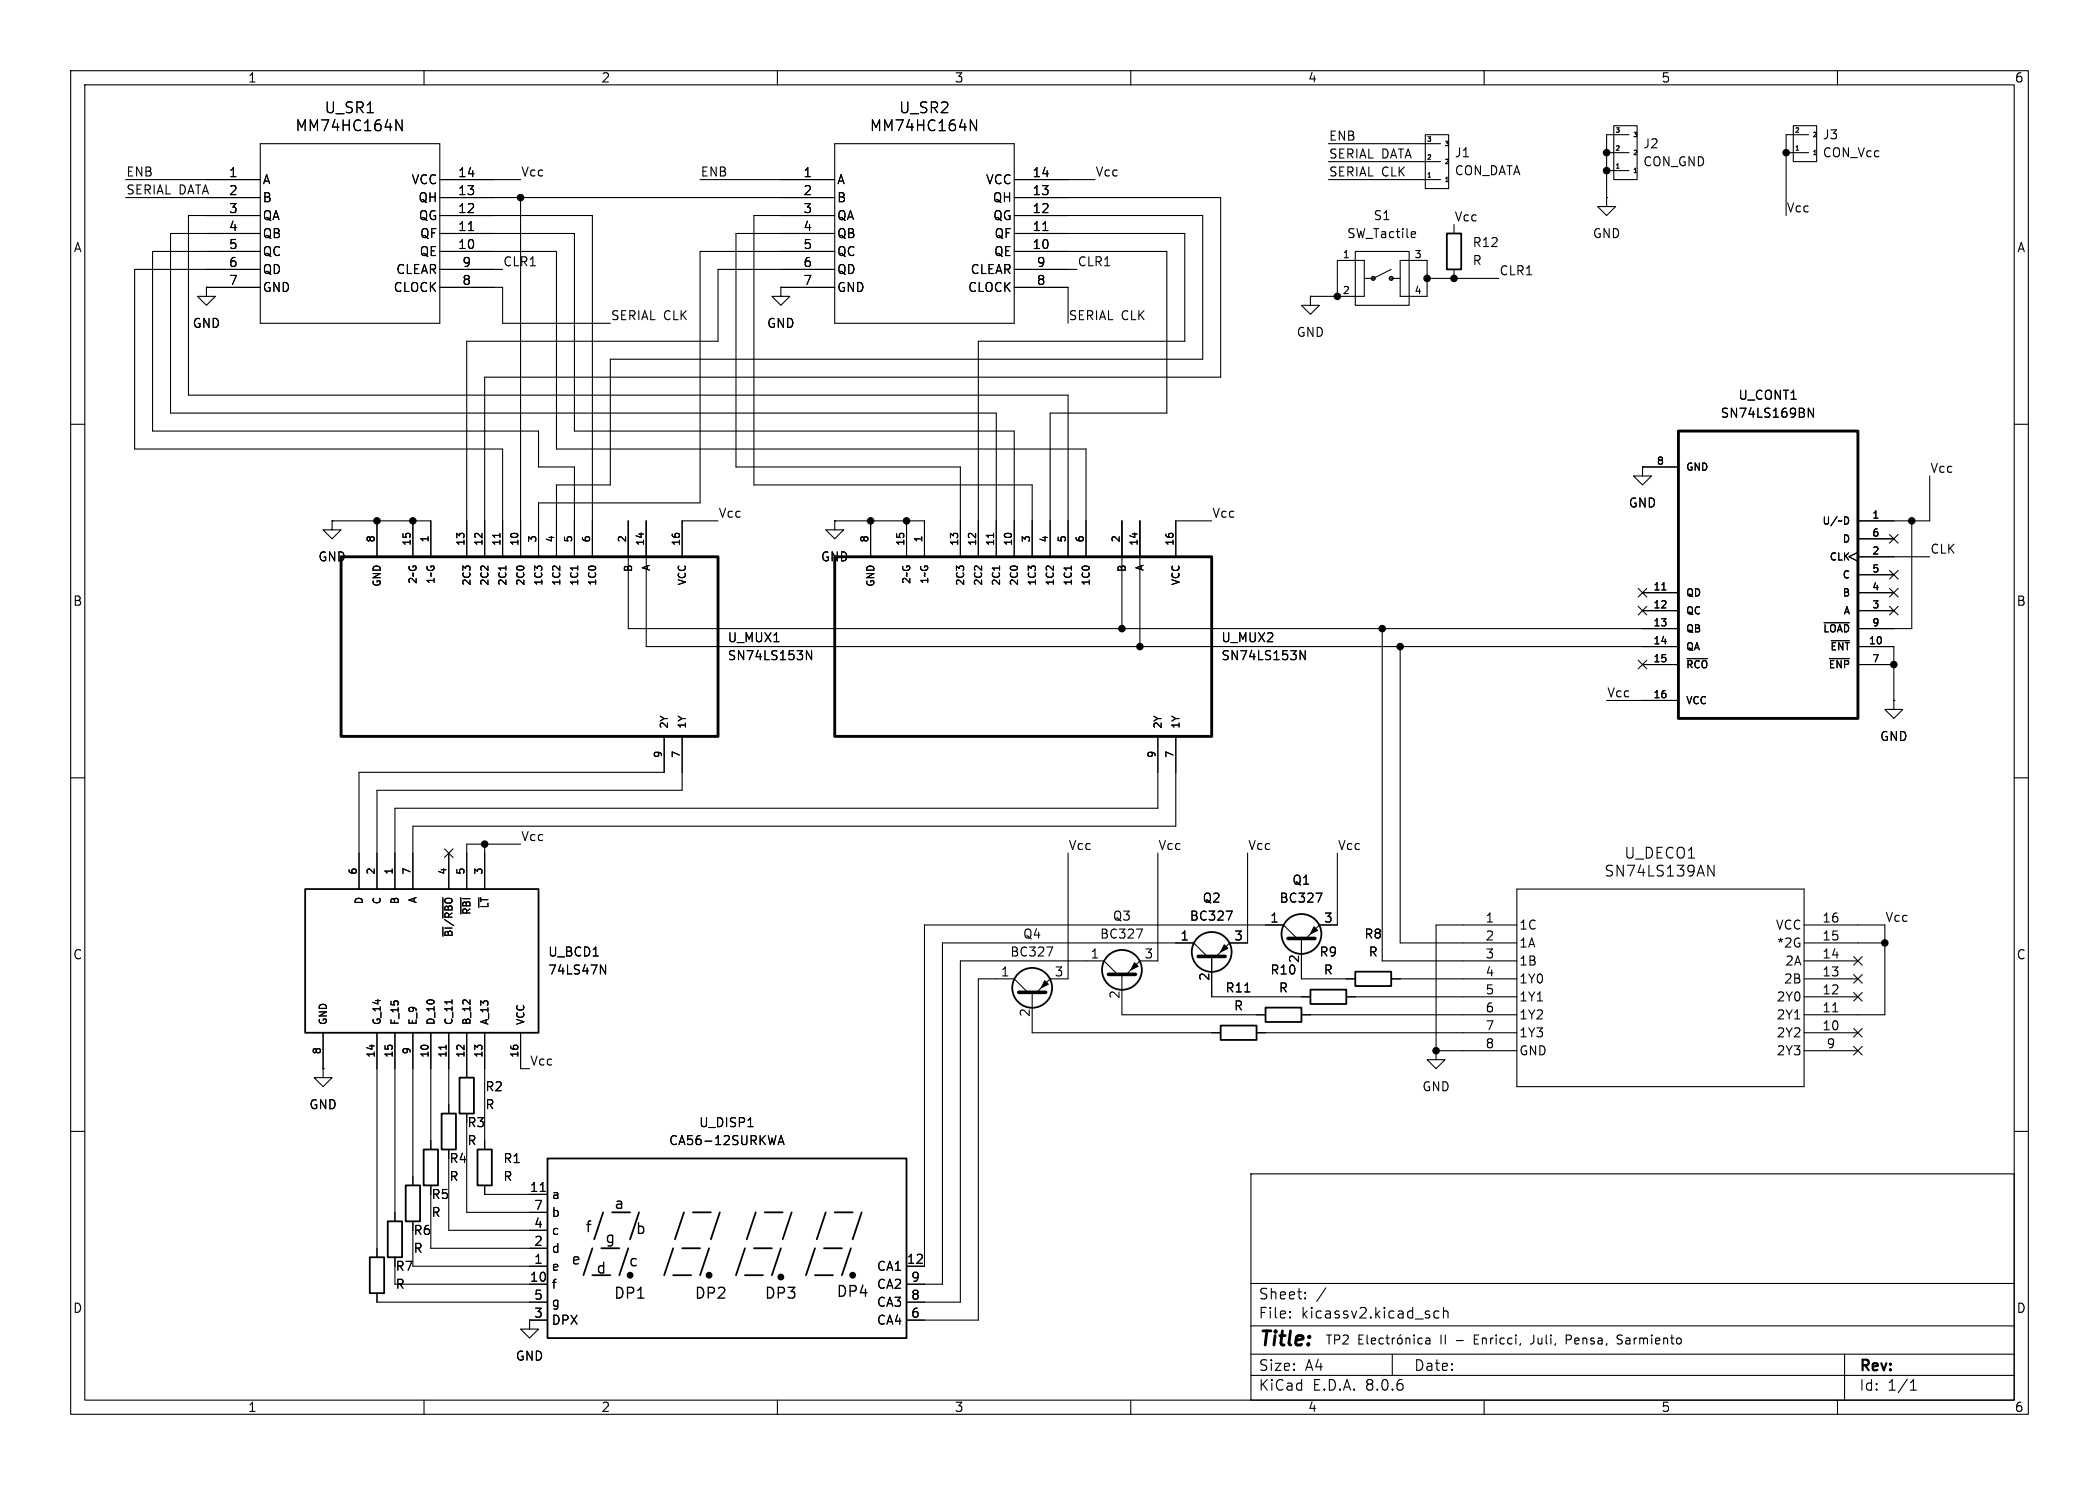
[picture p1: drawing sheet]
<svg xmlns="http://www.w3.org/2000/svg" width="297mm" height="210mm" viewBox="0 0 297 210" stroke-linecap="round" stroke-linejoin="round" font-family="sans-serif">
<g fill="none" stroke="#000" stroke-width=".15">
<path d="M10 10h277v190h-277zM12 12h273v186h-273zM56 17l.9 1.5v-1.5M60 10v2M110 10v2M137.3 17l.9 1.5v-1.5M160 10v2M201.7 19.1h3.3v7.6h-3.3zM210 10v2M228.3 17.8h3.3v7.6h-3.3zM230.5 19.1h-3.2v8.8M253.7 17.8h3.3v5.1h-3.3z"/>
<path d="M255.9 19.1h-3.2v11.4M260 10v2M17.8 25.4h19M17.8 27.9h19M36.8 20.3h25.4v25.4h-25.4zM36.8 35.6h-15.2v25.4h54.6v5h5.1v12.7M36.8 33h-12.7v25.4h116.9v20.3M36.8 30.5h-10.1v25.4h124.4v22.8M36.8 38.1h-17.8v25.4h52.1v15.2M62.2 25.4h11.5M62.2 35.6h16.5v27.9h75v15.2M62.2 33h19.1v28h62.2v17.7"/>
<path d="M62.2 30.5h21.6v48.2M62.2 27.9h55.9M62.2 38.1h8.9M66.3 32.6h.7M73.7 27.9v50.8M99.1 25.4h19M118.1 20.3h25.4v25.4h-25.4zM118.1 35.6h-19v35.5h-22.9v7.6M118.1 33h-14v33h31.8v12.7M118.1 30.5h-11.4v38.1h39.3v10.1M118.1 38.1h-16.5v10.2h-35.6v30.4M143.5 25.4h11.4"/>
<path d="M143.5 35.6h21.6v22.8h-16.5v20.3M143.5 33h24.1v15.3h-29.2v30.4M143.5 30.5h26.7v20.3h-83.8v17.8h-7.7v10.1M143.5 27.9h29.2v25.4h-104.1v25.4M143.5 38.1h8.9M147.6 32.6h.7M188 25.4h15.8M188 22.9h15.8M188 20.3h15.8M191.8 35.6h7.6v7.6h-7.6zM196.8 38.1l-2.5 1.3h-1.3M196.8 39.4h1.3"/>
<path d="M198.1 36.8h3.8v5.1h-3.8zM199.9 32.8h.3l.1 .3-.6 .1M200.2 33.5l-.3 .1M201.9 39.4h10.2M202.1 25.1h.3M205.7 31.8v1.2M205.7 38.1v1.3M227.3 27.9v1.3h1.3l-1.3 1.3-1.2-1.3h1.2M227.3 27.9h.1M227.3 21.6h3.2M227.3 24.1h3.2M228.7 23.8h.4"/>
<path d="M252.7 21.6h3.2M254.1 21.3h.4M10 60h2M29.2 40.6v1.3h1.3l-1.3 1.3-1.3-1.3h1.3M29.2 40.6h.1M29.2 40.6h7.6M62.2 40.6h8.9v5.1h15.3M110.5 40.6v1.3h1.3l-1.3 1.3-1.3-1.3h1.3M110.5 40.6h.1M110.5 40.6h7.6M143.5 40.6h7.6v5.1M185.4 41.9v1.3h1.3l-1.3 1.3-1.3-1.3h1.3"/>
<path d="M185.4 41.9h.1M185.4 41.9h7.6v-5.1h-3.8v5.1M256.6 57.7v1.3l-.7-1.3v1.3M285 60h2M47 73.7v1.2h1.3l-1.3 1.3-1.3-1.3h1.3M47 73.7h.1M47 73.7h14v5M53.3 73.7v5M58.4 73.7v5M70.7 75.4v.6M88.9 73.7v15.2h148.6M91.4 73.7v17.7h146.1"/>
<path d="M101.6 73.7h-5.1v5M118.1 73.7v1.2h1.3l-1.3 1.3-1.3-1.3h1.3M118.1 73.7h.1M118.1 73.7h12.7v5M123.2 73.7v5M128.3 73.7v5M140.6 75.4v.6M158.7 73.7v15.2M161.3 73.7v17.7M171.4 73.7h-5v5M232.4 66v1.3h1.3l-1.3 1.3-1.3-1.3h1.3M232.4 66h.1"/>
<path d="M232.4 66h5.1M261.4 73.2l.2 .3-.2 .6M262.9 78.1l-1.3 .6 1.3 .7M262.9 78.7h10.1M262.9 76.2h5.1M267.4 75.6l1.2 1.2M268.6 75.6l-1.2 1.2M270.5 73.7v15.2h-7.6M273 67.3v6.4h-10.1M71.6 80v.6M81.7 80v.6M114.1 92l.7 1.3v-1.3"/>
<path d="M141.4 80v.6M151.6 80v.6M184 92l.7 1.3v-1.3M195.6 88.9v47h19M198.1 91.4v42h16.5M227.3 99.1h10.2M231.8 93.4l1.2 1.2M231.8 83.2l1.2 1.2M231.8 85.8l1.2 1.2M232.4 83.8h5.1M232.4 86.4h5.1M232.4 94h5.1"/>
<path d="M233 93.4l-1.2 1.2M233 83.2l-1.2 1.2M233 85.8l-1.2 1.2M235.1 83.4h.6M238.7 93.1h2.9M258.1 88.1h3.6M258.9 93.1h2.8M259.1 90.6h2.6M262.9 91.4h5.1v7.7M262.9 83.8h5.1M262.9 86.4h5.1M262.9 94h5.1"/>
<path d="M262.9 81.3h5.1M267.4 85.8l1.2 1.2M267.4 83.2l1.2 1.2M267.4 80.7l1.2 1.2M268 99.1v1.2h1.2l-1.2 1.3-1.3-1.3h1.3M268 99.1h.1M268.6 85.8l-1.2 1.2M268.6 83.2l-1.2 1.2M268.6 80.7l-1.2 1.2M10 110h2M68.6 119.4v6.3M73.7 119.4h-7.7v6.3"/>
<path d="M94 104.1v5.1h-43.2v16.5M96.5 104.1v7.7h-43.2v13.9M163.8 104.1v10.2h-107.9v11.4M166.4 104.1v12.7h-108v8.9M285 110h2M62.7 126.9v2.9M62.7 131.1v1.3M62.9 120l1.2 1.3M63.5 120.7v5M64.1 120l-1.2 1.3M65.2 126.9v2.4M67.7 126.9v1.4"/>
<path d="M85 136.5l.7 1.2v-1.2M148.1 133.9h.9l-.6 1.3M151.1 120.7v17.7h-2.5l-1.9 1.9M158.1 137.8l-1.9-1.9h-20.3v48.3h-7.6M158.7 137.8v5.7h20.4M160.8 131.4h.9l-.6 1.3M163.8 120.7v15.2h-2.5l-1.9 1.9M170.8 135.3l-1.9-1.9h-35.6v48.2h-5M171.4 135.3v5.7h14M173.5 128.8h.9l-.6 1.3M176.5 120.7v12.7h-2.5l-1.9 1.9M183.5 132.7l-1.9-1.9h-50.8v48.3h-2.5"/>
<path d="M184.1 132.7v5.7h7.7M186.2 126.3h.9l-.6 1.3M189.2 120.7v10.1h-2.5l-1.9 1.9M196.8 138.4h17.8M214.6 130.8h-11.4v17.8M214.6 125.7h40.7v28h-40.7zM241.7 122.4l.8 1.5v-1.5M255.3 130.8h11.4v12.7h-11.4M255.3 138.4h7.6M255.3 133.4h11.4M255.3 135.9h7.6M262.3 137.8l1.2 1.2"/>
<path d="M262.3 135.3l1.2 1.2M263.5 137.8l-1.2 1.2M263.5 135.3l-1.2 1.2M10 160h2M45.7 151.1v1.3h1.3l-1.3 1.3-1.3-1.3h1.3M45.7 151.1h.1M45.7 146.1v5M53.3 146.1v31.7M55.9 146.1v26.6M58.4 146.1v21.5M61 146.1v16.5M63.1 147.8v.6"/>
<path d="M63.5 146.1v11.4M64 141.4v.6M66 157.5v14h11.5M66 146.1v6.3M68.6 146.1v16.5M73.7 146.1v5h1.2M105.8 159.3h.8M145.4 140.3l-1.9-1.9h-5.1v48.3h-10.1M146 140.3v5.8h26.7M176.1 140.3h.8M177.8 146.1h36.8M184.1 143.5h30.5"/>
<path d="M190.5 141h24.1M203.2 148.6v1.3h1.3l-1.3 1.2-1.3-1.2h1.3M203.2 148.6h.1M203.2 148.6h11.4M255.3 141h7.6M255.3 146.1h7.6M255.3 148.6h7.6M259.3 143.1h.7M262.3 145.4l1.2 1.3M262.3 140.4l1.2 1.2M262.3 148l1.2 1.2M263.5 145.4l-1.2 1.3"/>
<path d="M263.5 140.4l-1.2 1.2M263.5 148l-1.2 1.2M285 160h2M55.9 177.8v3.8h21.6M58.4 172.7v6.4h19.1M61 167.6v8.9h16.5M63.5 162.6v11.4h14M68.6 167.6v1.3h8.9M76.4 168.5h.8M110.1 161.9l.4-1.3 .4 1.3M110.2 161.5h.6M177 166h108v32h-108z"/>
<path d="M53.3 182.9v1.3h24.2M60 198v2M74.9 186.7v1.3h1.3l-1.3 1.2-1.2-1.2h1.2M74.9 186.7h.1M74.9 186.7h2.6M110 198v2M160 198v2M177 194.5h108M177 191.5h108M177 187.5h108M177 181.5h108M182.5 186.3h.1l-.1 .1"/>
<path d="M182.5 186.3v.1M182.5 185.5v.1M182.5 185.5h.1l-.1 .1M184.7 183.6v.1M184.7 183.6h-.1l.1 .1M184.7 182.8v.1M184.7 182.8h-.1l.1 .1M187.6 182.1l-1.3 2M192.3 189.4h.4M192.9 188.8h-.6v1.3h.6M193.4 188.8v1.1l.2 .2M194 189.6l.6-.1v-.2l-.4-.1-.2 .2 .1 .6h.5"/>
<path d="M195.7 189.3l-.3-.1-.3 .3v.3l.2 .2h.4M196.1 189.2h.5M196.3 188.8v1.1v.1l.3 .1M197 191.5v3M197 189.2v.9M197.4 189.2l-.3 .1-.1 .2M197.9 189.3l.3-.1 .2 .3v.3l-.2 .3-.3-.1-.2-.2v-.3zM198.2 188.7l-.2 .2M198.9 189.3l.2-.1 .3 .1 .1 .8M198.9 189.2v.9M200.1 188.8v.1M200.1 189.2v.9"/>
<path d="M201.2 189.3l-.3-.1-.3 .3v.3l.2 .2h.4M201.8 189.3h.5v.8M202.3 189.5l-.4 .1a.25 .25 0 0 0-.2 .2 .25 .25 0 0 0 .2 .3l.4-.1M203.6 185.5l-.4-.1-.3 .3v.4l.1 .2 .2 .1 .4-.1M204.2 185.5a.37 .37 0 0 1 .7 .1v.8M204.2 184.9v1.5M208.6 189.4h.4M209.2 188.8h-.6v1.3h.6M209.8 189.3l.1-.1 .4 .1v.8M209.8 189.2v.9M210 198v2M210.9 189.2v.9"/>
<path d="M211.3 189.2l-.3 .1-.1 .2M211.7 188.8v.1M211.7 189.2v.9M212.9 189.3l-.4-.1-.3 .3v.3l.2 .2h.5M213.9 189.3l-.3-.1-.3 .3v.3l.2 .2h.4M214.5 188.8v.1M214.5 189.2v.9M215.2 190l-.2 .2M216.8 190l-.3 .1M221.6 189.5h.5M222.1 188.8h-.5v1.3M228.8 190h.6"/>
<path d="M229.5 188.9l-.4-.1-.3 .2 .1 .3 .5 .2M260 198v2M261 191.5v6.5M270.3 196.6h.9M270.3 195.5l.4-.4v1.5"/>
</g>
<g fill="none" stroke="#000" stroke-width=".25">
<path d="M204.7 33h2.1v5.1h-2.1zM43.2 125.7h33v20.4h-33zM185.4 140h5.1v2h-5.1zM191.8 137.4h5v2h-5zM62.5 157.5h2v5.1h-2zM65 152.4h2.1v5.1h-2.1zM172.7 145h5.1v2.1h-5.1zM179.1 142.5h5v2h-5zM52.3 177.8h2.1v5.1h-2.1zM54.9 172.7h2v5.1h-2zM57.4 167.6h2v5.1h-2zM59.9 162.6h2.1v5h-2.1z"/>
<path d="M67.6 162.6h2v5h-2zM77.5 163.8h50.8v25.4h-50.8zM83.8 176.5l-1.3 3.8M85.1 176.5h2.5M85.3 171.5l-1.2 3.8M86.6 171.5h2.6M88.9 176.5l-1.3 3.8M90.4 171.5l-1.2 3.8M95.2 176.5l-1.2 3.8M96.5 176.5h2.6M96.8 171.5l-1.3 3.8M98 171.5h2.6"/>
<path d="M100.3 176.5l-1.2 3.8M101.9 171.5l-1.3 3.8M105.4 176.5l-1.3 3.8M106.7 176.5h2.5M106.9 171.5l-1.2 3.8M108.2 171.5h2.5M110.5 176.5l-1.3 3.8M112 171.5l-1.3 3.8M115.3 176.5l-1.3 3.8M116.6 176.5h2.5M116.8 171.5l-1.2 3.8M118.1 171.5h2.5"/>
<path d="M120.4 176.5l-1.3 3.8M121.9 171.5l-1.3 3.8M83.8 180.3h2.6M95.2 180.3h2.6M105.4 180.3h2.5M115.3 180.3h2.6"/>
<circle cx="146" cy="139.7" r="2.82"/>
<circle cx="158.7" cy="137.2" r="2.82"/>
<circle cx="171.4" cy="134.6" r="2.82"/>
<circle cx="184.1" cy="132.1" r="2.82"/>
</g>
<path d="M156.8 137.8h3.9M169.5 135.3h3.9M182.2 132.7h3.9M144.1 140.3h3.9" fill="none" stroke="#000" stroke-width=".51"/>
<g fill="#000" stroke="#000" stroke-width=".15">
<path d="M147.8 138.7l.5 .5-1 .5zM160.5 136.1l.5 .6-1 .5zM173.2 133.6l.5 .5-1 .5zM185.9 131.1l.5 .5-1 .5z"/>
<circle cx="73.7" cy="27.9" r=".46"/>
<circle cx="201.9" cy="39.4" r=".46"/>
<circle cx="205.7" cy="39.4" r=".46"/>
<circle cx="227.3" cy="21.6" r=".46"/>
<circle cx="227.3" cy="24.1" r=".46"/>
<circle cx="252.7" cy="21.6" r=".46"/>
<circle cx="189.2" cy="41.9" r=".46"/>
<circle cx="53.3" cy="73.7" r=".46"/>
<circle cx="58.4" cy="73.7" r=".46"/>
<circle cx="123.2" cy="73.7" r=".46"/>
<circle cx="128.3" cy="73.7" r=".46"/>
<circle cx="270.5" cy="73.7" r=".46"/>
<circle cx="158.7" cy="88.9" r=".46"/>
<circle cx="161.3" cy="91.4" r=".46"/>
<circle cx="195.6" cy="88.9" r=".46"/>
<circle cx="198.1" cy="91.4" r=".46"/>
<circle cx="268" cy="94" r=".46"/>
<circle cx="68.6" cy="119.4" r=".46"/>
<circle cx="266.7" cy="133.4" r=".46"/>
<circle cx="203.2" cy="148.6" r=".46"/>
</g>
<g fill="#000" stroke="#000" stroke-width=".25">
<circle cx="89.2" cy="180.3" r=".36"/>
<circle cx="100.3" cy="180.3" r=".36"/>
<circle cx="110.5" cy="180.6" r=".36"/>
<circle cx="120.6" cy="180.3" r=".36"/>
</g>
<g fill="none" stroke="#000" stroke-width=".22">
<circle cx="194.3" cy="39.4" r=".25"/>
<circle cx="196.8" cy="39.4" r=".25"/>
</g>
<path d="M48.3 78.7h53.3v25.4h-53.3zM118.1 78.7h53.3v25.4h-53.3zM237.5 61h25.4v40.6h-25.4z" fill="none" stroke="#000" stroke-width=".41"/>
<text font-size="2.8" x="178" y="190.9">Title:</text>
<g font-size="2.1">
<text x="45.9" y="16.2">U_SR1</text>
<text x="127.1" y="16.2">U_SR2</text>
<text x="41.7" y="18.8">MM74HC164N</text>
<text x="123" y="18.8">MM74HC164N</text>
<text x="226.9" y="124.2">SN74LS139AN</text>
<text x="229.8" y="121.6">U_DECO1</text>
<text x="86.8" y="171.2">a</text>
<text x="80.7" y="179.1">e</text>
<text x="82.7" y="174.5">f</text>
<text x="85.5" y="176.1">g</text>
<text x="88.9" y="179.4">c</text>
<text x="89.9" y="174.8">b</text>
<text x="84.3" y="180.4">d</text>
<text x="86.8" y="183.9">DP1</text>
<text x="98.2" y="183.9">DP2</text>
<text x="108.1" y="183.9">DP3</text>
<text x="118.3" y="183.7">DP4</text>
<text x="178" y="184">Sheet:</text>
<text x="178" y="186.7">File:</text>
<text x="184.1" y="186.7">kicassv2.kicad_sch</text>
<text x="178" y="196.9">KiCad</text>
<text x="178" y="194.1">Size:</text>
<text x="184.7" y="194.1">A4</text>
<text x="185.7" y="196.9">E.D.A.</text>
<text x="193.3" y="196.9">8.0.6</text>
<text x="200" y="194.1">Date:</text>
<text x="263" y="194.3">Rev:</text>
<text x="263" y="196.9">Id:</text>
<text x="267.1" y="196.9">1/1</text>
</g>
<g font-size="1.8">
<text x="35" y="11.9">1</text>
<text x="85" y="11.9">2</text>
<text x="135" y="11.9">3</text>
<text x="185" y="11.9">4</text>
<text x="235" y="11.9">5</text>
<text x="285" y="11.9">6</text>
<text x="188" y="22.5">SERIAL DATA</text>
<text x="188" y="20">ENB</text>
<text x="205.7" y="22.5">J1</text>
<text x="232.4" y="21.2">J2</text>
<text x="232.4" y="23.7">CON_GND</text>
<text x="257.8" y="19.9">J3</text>
<text x="257.8" y="22.5">CON_Vcc</text>
<text x="17.8" y="27.6">SERIAL DATA</text>
<text x="17.8" y="25.1">ENB</text>
<text x="32.3" y="25.1">1</text>
<text x="32.3" y="27.7">2</text>
<text x="37.1" y="26.3">A</text>
<text x="37.1" y="28.8">B</text>
<text x="58.1" y="26.3">VCC</text>
<text x="59.1" y="28.8">QH</text>
<text x="64.7" y="27.7">13</text>
<text x="64.7" y="25.1">14</text>
<text x="73.7" y="25.1">Vcc</text>
<text x="99.1" y="25.1">ENB</text>
<text x="113.6" y="25.1">1</text>
<text x="113.6" y="27.7">2</text>
<text x="118.4" y="26.3">A</text>
<text x="118.4" y="28.8">B</text>
<text x="139.4" y="26.3">VCC</text>
<text x="140.4" y="28.8">QH</text>
<text x="146" y="27.7">13</text>
<text x="146" y="25.1">14</text>
<text x="154.9" y="25.1">Vcc</text>
<text x="188" y="25.1">SERIAL CLK</text>
<text x="205.7" y="25">CON_DATA</text>
<text x="10.3" y="35.9">A</text>
<text x="32.3" y="30.2">3</text>
<text x="32.3" y="32.8">4</text>
<text x="32.3" y="35.3">5</text>
<text x="37.1" y="31.3">QA</text>
<text x="37.1" y="33.9">QB</text>
<text x="59.2" y="31.3">QG</text>
<text x="59.4" y="33.9">QF</text>
<text x="64.7" y="35.3">10</text>
<text x="64.7" y="32.8">11</text>
<text x="64.7" y="30.2">12</text>
<text x="113.6" y="30.2">3</text>
<text x="113.6" y="32.8">4</text>
<text x="113.6" y="35.3">5</text>
<text x="118.4" y="31.3">QA</text>
<text x="118.4" y="33.9">QB</text>
<text x="140.5" y="31.3">QG</text>
<text x="140.6" y="33.9">QF</text>
<text x="146" y="35.3">10</text>
<text x="146" y="32.8">11</text>
<text x="146" y="30.2">12</text>
<text x="190.5" y="33.9">SW_Tactile</text>
<text x="194.3" y="31.3">S1</text>
<text x="205.7" y="31.4">Vcc</text>
<text x="208.3" y="35.2">R12</text>
<text x="225.3" y="33.9">GND</text>
<text x="252.7" y="30.1">Vcc</text>
<text x="285.3" y="35.9">A</text>
<text x="32.3" y="37.8">6</text>
<text x="32.3" y="40.4">7</text>
<text x="37.1" y="36.4">QC</text>
<text x="37.1" y="39">QD</text>
<text x="37.1" y="41.5">GND</text>
<text x="55.6" y="41.5">CLOCK</text>
<text x="56" y="39">CLEAR</text>
<text x="59.3" y="36.4">QE</text>
<text x="65.3" y="40.4">8</text>
<text x="65.3" y="37.8">9</text>
<text x="71.1" y="37.8">CLR1</text>
<text x="113.6" y="37.8">6</text>
<text x="113.6" y="40.4">7</text>
<text x="118.4" y="36.4">QC</text>
<text x="118.4" y="39">QD</text>
<text x="118.4" y="41.5">GND</text>
<text x="136.9" y="41.5">CLOCK</text>
<text x="137.2" y="39">CLEAR</text>
<text x="140.6" y="36.4">QE</text>
<text x="146.6" y="40.4">8</text>
<text x="146.6" y="37.8">9</text>
<text x="152.4" y="37.8">CLR1</text>
<text x="208.3" y="37.7">R</text>
<text x="212.1" y="39">CLR1</text>
<text x="27.2" y="46.6">GND</text>
<text x="86.4" y="45.4">SERIAL CLK</text>
<text x="108.5" y="46.6">GND</text>
<text x="151.1" y="45.4">SERIAL CLK</text>
<text x="183.4" y="47.9">GND</text>
<text x="243.4" y="59.3">SN74LS169BN</text>
<text x="245.9" y="56.7">U_CONT1</text>
<text x="230.4" y="72">GND</text>
<text x="273" y="67">Vcc</text>
<text x="101.6" y="73.3">Vcc</text>
<text x="171.4" y="73.3">Vcc</text>
<text x="45" y="79.6">GND</text>
<text x="116.1" y="79.6">GND</text>
<text x="273" y="78.4">CLK</text>
<text x="10.3" y="85.9">B</text>
<text x="285.3" y="85.9">B</text>
<text x="102.9" y="91">U_MUX1</text>
<text x="102.9" y="93.6">SN74LS153N</text>
<text x="172.7" y="91">U_MUX2</text>
<text x="172.7" y="93.6">SN74LS153N</text>
<text x="227.3" y="98.7">Vcc</text>
<text x="265.9" y="105">GND</text>
<text x="73.7" y="119">Vcc</text>
<text x="151.1" y="120.3">Vcc</text>
<text x="163.8" y="120.3">Vcc</text>
<text x="176.5" y="120.3">Vcc</text>
<text x="182.8" y="125.3">Q1</text>
<text x="189.2" y="120.3">Vcc</text>
<text x="157.4" y="130.4">Q3</text>
<text x="168.3" y="130.4">BC327</text>
<text x="170.1" y="127.9">Q2</text>
<text x="179.6" y="130.6">1</text>
<text x="181" y="127.9">BC327</text>
<text x="187.3" y="130.6">3</text>
<text x="210.1" y="130.6">1</text>
<text x="214.9" y="131.7">1C</text>
<text x="251.2" y="131.7">VCC</text>
<text x="257.8" y="130.6">16</text>
<text x="266.7" y="130.5">Vcc</text>
<text x="10.3" y="135.9">C</text>
<text x="77.5" y="135.5">U_BCD1</text>
<text x="142.9" y="135.5">BC327</text>
<text x="144.7" y="132.9">Q4</text>
<text x="154.2" y="135.6">1</text>
<text x="155.6" y="132.9">BC327</text>
<text x="161.9" y="135.6">3</text>
<text x="166.9" y="133.1">1</text>
<text x="174.6" y="133.1">3</text>
<text x="183.9" y="136.3" transform="rotate(-90 183.9 136.3)">2</text>
<text x="186.6" y="135.5">R9</text>
<text x="193" y="132.9">R8</text>
<text x="193.6" y="135.5">R</text>
<text x="210.1" y="133.1">2</text>
<text x="210.1" y="135.6">3</text>
<text x="214.9" y="134.2">1A</text>
<text x="214.9" y="136.8">1B</text>
<text x="251.4" y="134.2">*2G</text>
<text x="252.5" y="136.8">2A</text>
<text x="257.8" y="135.6">14</text>
<text x="257.8" y="133.1">15</text>
<text x="285.3" y="135.9">C</text>
<text x="77.5" y="138">74LS47N</text>
<text x="141.5" y="138.2">1</text>
<text x="145.8" y="143.9" transform="rotate(-90 145.8 143.9)">2</text>
<text x="149.2" y="138.2">3</text>
<text x="158.5" y="141.4" transform="rotate(-90 158.5 141.4)">2</text>
<text x="171.2" y="138.8" transform="rotate(-90 171.2 138.8)">2</text>
<text x="173.3" y="140.6">R11</text>
<text x="174.5" y="143.1">R</text>
<text x="179.7" y="138">R10</text>
<text x="180.9" y="140.6">R</text>
<text x="187.2" y="138">R</text>
<text x="210.1" y="138.2">4</text>
<text x="210.1" y="140.7">5</text>
<text x="210.1" y="143.3">6</text>
<text x="214.9" y="139.3">1Y0</text>
<text x="214.9" y="141.8">1Y1</text>
<text x="251.3" y="141.8">2Y0</text>
<text x="252.3" y="139.3">2B</text>
<text x="257.8" y="143.3">11</text>
<text x="257.8" y="140.7">12</text>
<text x="257.8" y="138.2">13</text>
<text x="210.1" y="145.8">7</text>
<text x="210.1" y="148.3">8</text>
<text x="214.9" y="144.4">1Y2</text>
<text x="214.9" y="146.9">1Y3</text>
<text x="214.9" y="149.5">GND</text>
<text x="251.3" y="146.9">2Y2</text>
<text x="251.3" y="144.4">2Y1</text>
<text x="251.3" y="149.5">2Y3</text>
<text x="257.8" y="145.8">10</text>
<text x="258.4" y="148.3">9</text>
<text x="68.6" y="154.5">R2</text>
<text x="74.9" y="150.8">Vcc</text>
<text x="201.2" y="154.5">GND</text>
<text x="43.7" y="157.1">GND</text>
<text x="66" y="159.6">R3</text>
<text x="68.6" y="157.1">R</text>
<text x="98.8" y="159.6">U_DISP1</text>
<text x="63.5" y="164.7">R4</text>
<text x="63.5" y="167.2">R</text>
<text x="66" y="162.2">R</text>
<text x="71.1" y="164.7">R1</text>
<text x="71.1" y="167.2">R</text>
<text x="94.6" y="162.2">CA56-12SURKWA</text>
<text x="61" y="169.8">R5</text>
<text x="61" y="172.3">R</text>
<text x="74.9" y="168.7">11</text>
<text x="75.5" y="173.7">4</text>
<text x="75.5" y="171.2">7</text>
<text x="78" y="169.8">a</text>
<text x="78" y="172.3">b</text>
<text x="55.9" y="179.9">R7</text>
<text x="58.4" y="174.9">R6</text>
<text x="58.4" y="177.4">R</text>
<text x="75.5" y="178.8">1</text>
<text x="75.5" y="176.3">2</text>
<text x="78" y="179.9">e</text>
<text x="78" y="177.4">d</text>
<text x="78" y="174.9">c</text>
<text x="124" y="179.9">CA1</text>
<text x="128.2" y="178.8">12</text>
<text x="10.3" y="185.9">D</text>
<text x="55.9" y="182.5">R</text>
<text x="74.9" y="181.4">10</text>
<text x="75.5" y="183.9">5</text>
<text x="78" y="182.5">f</text>
<text x="78" y="185">g</text>
<text x="124" y="185">CA3</text>
<text x="124" y="182.5">CA2</text>
<text x="128.8" y="183.9">8</text>
<text x="128.8" y="181.4">9</text>
<text x="285.3" y="185.9">D</text>
<text x="75.5" y="186.4">3</text>
<text x="78" y="187.6">DPX</text>
<text x="124" y="187.6">CA4</text>
<text x="128.8" y="186.4">6</text>
<text x="187.5" y="190.4">TP2</text>
<text x="203.9" y="190.4">II</text>
<text x="206.3" y="190.4">-</text>
<text x="217.3" y="190.4">Juli,</text>
<text x="222.4" y="190.4">Pensa,</text>
<text x="229.9" y="190.4">Sarmiento</text>
<text x="72.9" y="192.6">GND</text>
<text x="35" y="199.9">1</text>
<text x="85" y="199.9">2</text>
<text x="135" y="199.9">3</text>
<text x="185" y="199.9">4</text>
<text x="235" y="199.9">5</text>
<text x="285" y="199.9">6</text>
</g>
<g font-size="1.4">
<text x="189.9" y="36.6">1</text>
<text x="189.9" y="41.7">2</text>
<text x="200" y="36.6">3</text>
<text x="200" y="41.7">4</text>
<text x="234.3" y="65.8">8</text>
<text x="238.5" y="66.8">GND</text>
<text x="53.1" y="76.8" transform="rotate(-90 53.1 76.8)">8</text>
<text x="58.2" y="77.3" transform="rotate(-90 58.2 77.3)">15</text>
<text x="60.7" y="76.8" transform="rotate(-90 60.7 76.8)">1</text>
<text x="65.8" y="77.3" transform="rotate(-90 65.8 77.3)">13</text>
<text x="68.3" y="77.3" transform="rotate(-90 68.3 77.3)">12</text>
<text x="70.9" y="77.3" transform="rotate(-90 70.9 77.3)">11</text>
<text x="73.4" y="77.3" transform="rotate(-90 73.4 77.3)">10</text>
<text x="75.9" y="76.8" transform="rotate(-90 75.9 76.8)">3</text>
<text x="78.5" y="76.8" transform="rotate(-90 78.5 76.8)">4</text>
<text x="81" y="76.8" transform="rotate(-90 81 76.8)">5</text>
<text x="83.6" y="76.8" transform="rotate(-90 83.6 76.8)">6</text>
<text x="88.6" y="76.8" transform="rotate(-90 88.6 76.8)">2</text>
<text x="91.2" y="77.3" transform="rotate(-90 91.2 77.3)">14</text>
<text x="96.3" y="77.3" transform="rotate(-90 96.3 77.3)">16</text>
<text x="122.9" y="76.8" transform="rotate(-90 122.9 76.8)">8</text>
<text x="128" y="77.3" transform="rotate(-90 128 77.3)">15</text>
<text x="130.6" y="76.8" transform="rotate(-90 130.6 76.8)">1</text>
<text x="135.6" y="77.3" transform="rotate(-90 135.6 77.3)">13</text>
<text x="138.2" y="77.3" transform="rotate(-90 138.2 77.3)">12</text>
<text x="140.7" y="77.3" transform="rotate(-90 140.7 77.3)">11</text>
<text x="143.3" y="77.3" transform="rotate(-90 143.3 77.3)">10</text>
<text x="145.8" y="76.8" transform="rotate(-90 145.8 76.8)">3</text>
<text x="148.3" y="76.8" transform="rotate(-90 148.3 76.8)">4</text>
<text x="150.9" y="76.8" transform="rotate(-90 150.9 76.8)">5</text>
<text x="153.4" y="76.8" transform="rotate(-90 153.4 76.8)">6</text>
<text x="158.5" y="76.8" transform="rotate(-90 158.5 76.8)">2</text>
<text x="161" y="77.3" transform="rotate(-90 161 77.3)">14</text>
<text x="166.1" y="77.3" transform="rotate(-90 166.1 77.3)">16</text>
<text x="257.7" y="74.4">U/~D</text>
<text x="260.6" y="76.9">D</text>
<text x="264.8" y="73.4">1</text>
<text x="264.8" y="75.9">6</text>
<text x="54.1" y="83.1" transform="rotate(-90 54.1 83.1)">GND</text>
<text x="59.2" y="82.7" transform="rotate(-90 59.2 82.7)">2~G</text>
<text x="61.7" y="82.7" transform="rotate(-90 61.7 82.7)">1~G</text>
<text x="66.8" y="83" transform="rotate(-90 66.8 83)">2C3</text>
<text x="69.3" y="83" transform="rotate(-90 69.3 83)">2C2</text>
<text x="71.9" y="83" transform="rotate(-90 71.9 83)">2C1</text>
<text x="74.4" y="83" transform="rotate(-90 74.4 83)">2C0</text>
<text x="76.9" y="83" transform="rotate(-90 76.9 83)">1C3</text>
<text x="79.5" y="83" transform="rotate(-90 79.5 83)">1C2</text>
<text x="82" y="83" transform="rotate(-90 82 83)">1C1</text>
<text x="84.6" y="83" transform="rotate(-90 84.6 83)">1C0</text>
<text x="89.6" y="81" transform="rotate(-90 89.6 81)">B</text>
<text x="92.2" y="80.9" transform="rotate(-90 92.2 80.9)">A</text>
<text x="97.3" y="82.9" transform="rotate(-90 97.3 82.9)">VCC</text>
<text x="123.9" y="83.1" transform="rotate(-90 123.9 83.1)">GND</text>
<text x="129" y="82.7" transform="rotate(-90 129 82.7)">2~G</text>
<text x="131.5" y="82.7" transform="rotate(-90 131.5 82.7)">1~G</text>
<text x="136.6" y="83" transform="rotate(-90 136.6 83)">2C3</text>
<text x="139.2" y="83" transform="rotate(-90 139.2 83)">2C2</text>
<text x="141.7" y="83" transform="rotate(-90 141.7 83)">2C1</text>
<text x="144.2" y="83" transform="rotate(-90 144.2 83)">2C0</text>
<text x="146.8" y="83" transform="rotate(-90 146.8 83)">1C3</text>
<text x="149.3" y="83" transform="rotate(-90 149.3 83)">1C2</text>
<text x="151.9" y="83" transform="rotate(-90 151.9 83)">1C1</text>
<text x="154.4" y="83" transform="rotate(-90 154.4 83)">1C0</text>
<text x="159.5" y="81" transform="rotate(-90 159.5 81)">B</text>
<text x="162" y="80.9" transform="rotate(-90 162 80.9)">A</text>
<text x="167.1" y="82.9" transform="rotate(-90 167.1 82.9)">VCC</text>
<text x="233.9" y="83.6">11</text>
<text x="258.8" y="79.5">CLK</text>
<text x="260.6" y="82">C</text>
<text x="264.8" y="78.5">2</text>
<text x="264.8" y="83.6">4</text>
<text x="264.8" y="81">5</text>
<text x="233.9" y="86.1">12</text>
<text x="233.9" y="88.6">13</text>
<text x="238.5" y="84.6">QD</text>
<text x="238.5" y="87.1">QC</text>
<text x="238.5" y="89.6">QB</text>
<text x="257.8" y="89.6">~{LOAD}</text>
<text x="260.6" y="84.6">B</text>
<text x="260.7" y="87.1">A</text>
<text x="264.8" y="86.1">3</text>
<text x="264.8" y="88.6">9</text>
<text x="233.9" y="91.2">14</text>
<text x="233.9" y="93.7">15</text>
<text x="238.5" y="92.2">QA</text>
<text x="238.5" y="94.7">~{RCO}</text>
<text x="258.6" y="94.7">~{ENP}</text>
<text x="258.9" y="92.2">~{ENT}</text>
<text x="264.3" y="91.2">10</text>
<text x="264.8" y="93.7">7</text>
<text x="233.9" y="98.8">16</text>
<text x="238.5" y="99.8">VCC</text>
<text x="93.7" y="107.3" transform="rotate(-90 93.7 107.3)">9</text>
<text x="94.7" y="103.1" transform="rotate(-90 94.7 103.1)">2Y</text>
<text x="96.3" y="107.3" transform="rotate(-90 96.3 107.3)">7</text>
<text x="97.3" y="103.1" transform="rotate(-90 97.3 103.1)">1Y</text>
<text x="163.6" y="107.3" transform="rotate(-90 163.6 107.3)">9</text>
<text x="164.6" y="103.1" transform="rotate(-90 164.6 103.1)">2Y</text>
<text x="166.1" y="107.3" transform="rotate(-90 166.1 107.3)">7</text>
<text x="167.1" y="103.1" transform="rotate(-90 167.1 103.1)">1Y</text>
<text x="50.5" y="123.8" transform="rotate(-90 50.5 123.8)">6</text>
<text x="53.1" y="123.8" transform="rotate(-90 53.1 123.8)">2</text>
<text x="55.6" y="123.8" transform="rotate(-90 55.6 123.8)">1</text>
<text x="58.2" y="123.8" transform="rotate(-90 58.2 123.8)">7</text>
<text x="63.2" y="123.8" transform="rotate(-90 63.2 123.8)">4</text>
<text x="65.8" y="123.8" transform="rotate(-90 65.8 123.8)">5</text>
<text x="68.3" y="123.8" transform="rotate(-90 68.3 123.8)">3</text>
<text x="51.5" y="128" transform="rotate(-90 51.5 128)">D</text>
<text x="54.1" y="128" transform="rotate(-90 54.1 128)">C</text>
<text x="56.6" y="128" transform="rotate(-90 56.6 128)">B</text>
<text x="59.2" y="127.9" transform="rotate(-90 59.2 127.9)">A</text>
<text x="66.8" y="129.5" transform="rotate(-90 66.8 129.5)">~{RBI}</text>
<text x="69.3" y="128.6" transform="rotate(-90 69.3 128.6)">~{LT}</text>
<text x="64.2" y="132.7" transform="rotate(-90 64.2 132.7)">~{BI}/~{RBO}</text>
<text x="45.5" y="149.2" transform="rotate(-90 45.5 149.2)">8</text>
<text x="46.5" y="145" transform="rotate(-90 46.5 145)">GND</text>
<text x="53.1" y="149.7" transform="rotate(-90 53.1 149.7)">14</text>
<text x="54.1" y="145" transform="rotate(-90 54.1 145)">G_14</text>
<text x="55.6" y="149.7" transform="rotate(-90 55.6 149.7)">15</text>
<text x="56.6" y="145" transform="rotate(-90 56.6 145)">F_15</text>
<text x="58.2" y="149.2" transform="rotate(-90 58.2 149.2)">9</text>
<text x="59.2" y="145" transform="rotate(-90 59.2 145)">E_9</text>
<text x="60.7" y="149.7" transform="rotate(-90 60.7 149.7)">10</text>
<text x="61.7" y="145" transform="rotate(-90 61.7 145)">D_10</text>
<text x="63.2" y="149.7" transform="rotate(-90 63.2 149.7)">11</text>
<text x="64.2" y="145" transform="rotate(-90 64.2 145)">C_11</text>
<text x="65.8" y="149.7" transform="rotate(-90 65.8 149.7)">12</text>
<text x="66.8" y="145" transform="rotate(-90 66.8 145)">B_12</text>
<text x="68.3" y="149.7" transform="rotate(-90 68.3 149.7)">13</text>
<text x="69.3" y="145" transform="rotate(-90 69.3 145)">A_13</text>
<text x="73.4" y="149.7" transform="rotate(-90 73.4 149.7)">16</text>
<text x="74.4" y="145" transform="rotate(-90 74.4 145)">VCC</text>
</g>
<g font-size=".9">
<text x="201.8" y="22.6">2</text>
<text x="201.8" y="20.1">3</text>
<text x="204.3" y="23.4">2</text>
<text x="204.3" y="20.9">3</text>
<text x="228.4" y="23.9">1</text>
<text x="228.4" y="21.3">2</text>
<text x="228.4" y="18.8">3</text>
<text x="231" y="22.1">2</text>
<text x="231" y="19.6">3</text>
<text x="253.8" y="21.3">1</text>
<text x="253.8" y="18.8">2</text>
<text x="256.4" y="22.1">1</text>
<text x="256.4" y="19.6">2</text>
<text x="201.8" y="25.1">1</text>
<text x="204.3" y="25.9">1</text>
<text x="231" y="24.7">1</text>
</g>
</svg>
